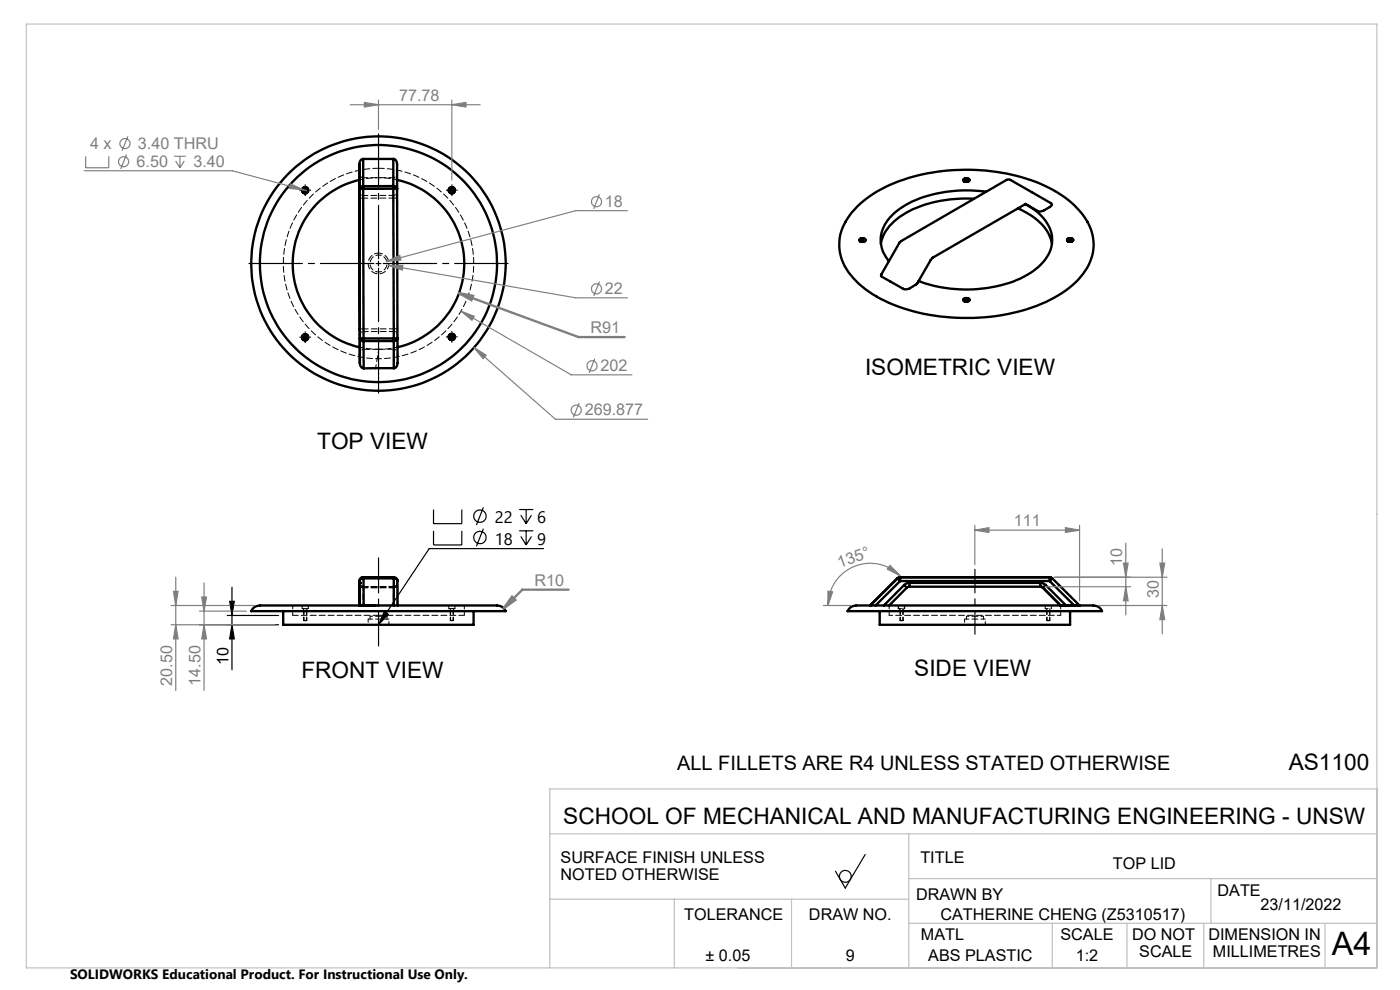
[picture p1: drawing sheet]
<svg xmlns="http://www.w3.org/2000/svg" width="297mm" height="210mm" viewBox="0 0 297 210" stroke-linecap="round" stroke-linejoin="round" font-family="sans-serif">
<g fill="none" stroke="#000" stroke-width=".5">
<path d="M76.2 38.2a18.2 18.2 0 0 0-14.1 17.8 18.2 18.2 0 0 0 14.2 17.7M77 39.5v.6M77 39.5a.69 .69 0 0 0-.8 .6M77 33.7a1.01 1.01 0 0 0-.8 1.1l.1 7.2M77 33.7v5.8M77 33.7h6.4M83.4 39.5v.5M83.4 39.5a.77 .77 0 0 1 .8 .5M83.4 33.7a1.01 1.01 0 0 1 .8 1.1v5.2M83.4 39.5h-6.4M83.4 33.7v5.8M84.2 38.2a18.2 18.2 0 0 1 14.3 17.7 18.2 18.2 0 0 1-14.2 17.8"/>
<path d="M204.4 38.1a.8 .8 0 0 1 1.3 .1 .74 .74 0 0 1-1.3 0zM204.6 38.5l-.2-.1a.53 .53 0 0 1 .3-.6 .53 .53 0 0 1 .6 .1l.4 .2-.2 .4M204.6 38.5h.9M204.9 38.6h.2M76.2 40.1h.8M76.2 40.1l.1 31.7M77 40.1l.1 31.7M83.4 40h.8M83.4 40l-6.4 .1M83.4 40l.1 31.8M84.2 40l.1 31.8M181.8 43.8a29.4 29.4 0 0 1 16.1-7.2 41.3 41.3 0 0 1 25.5 3.7 15.8 15.8 0 0 1 8.4 9.7 10.6 10.6 0 0 1-3.7 9.9 31.3 31.3 0 0 1-16.9 7.2 42.6 42.6 0 0 1-24.4-3.7 16.9 16.9 0 0 1-8.2-8.3 10 10 0 0 1 2.7-10.6z"/>
<path d="M182.4 50.8a.7 .7 0 0 1 .7-.3 .7 .7 0 0 1 .5 .6 .8 .8 0 0 1-1.3-.2zM182.5 51.2a.49 .49 0 0 1 .1-.7 .49 .49 0 0 1 .7 .1l.3 .2v.3l-.2 .1h-.9M182.8 51.3h.3M206.7 42.1a26.2 26.2 0 0 0-15.9 3.9 9.3 9.3 0 0 0-3.9 5.7M209.2 40.7a28.1 28.1 0 0 0-17.1 2.8 9.7 9.7 0 0 0-5.2 6.6 6.8 6.8 0 0 0 1.7 5.3M215.9 44.2a11.9 11.9 0 0 1 7 6.4l.3 1.1M217.6 43.2l-19.8 11.5-3.2 5.5-1.6 1-1.2 .1-4.9-2.7 .1-.4 4.1-7 22.4-13h.8l8.7 4.9a.45 .45 0 0 1 .1 .5 .45 .45 0 0 1-.4 .3l-1.5 .9-.7 .1-3-1.6a10 10 0 0 1 5.7 6.7 8 8 0 0 1-3.9 7.5 26.1 26.1 0 0 1-16.7 3.8 26.3 26.3 0 0 1-7.7-1.7M226.4 50.8a.81 .81 0 0 1 1.3 .1 .74 .74 0 0 1-1.3 0zM226.4 50.8a.81 .81 0 0 1 1.3 .1l-.2 .3h-.9l-.2-.2zM226.9 51.3h.3M76.3 69.8v7.2a1.03 1.03 0 0 0 .9 1.1M76.3 71.8h.8"/>
<path d="M76.3 71.8a.63 .63 0 0 0 .8 .5M77.1 71.8v.5M77.1 71.8h6.4M77.1 72.3h6.4M77.1 72.3l.1 5.8M83.5 71.8v.5M83.5 71.8h.8M83.5 72.3v5.8M83.5 78.1h-6.3M84.3 71.8a.69 .69 0 0 1-.8 .5M84.3 71.8v5.2a1.01 1.01 0 0 1-.8 1.1M204.4 63.5a.8 .8 0 0 1 1.3 .1 .74 .74 0 0 1-1.3 0z"/>
<path d="M204.6 63.9l-.2-.1a.49 .49 0 0 1 .2-.5 .49 .49 0 0 1 .6-.1l.5 .3-.2 .4M204.6 63.9h.9M204.9 64h.2M53.8 128.9l.5-.3 .8-.2h50.2a1.97 1.97 0 0 1 2 1.2h-54zM60.1 129.6v2.9h40.4v-2.9M76.2 128.4h.1M76.2 123.3v5.1M76.2 123.3h.1M76.3 123.6v.7M76.3 123.6v.4M76.3 123.6h.1M76.3 123.7h.1"/>
<path d="M76.3 123.6v.5M76.3 128.4h.9M76.3 128.4h.1M76.3 123.3v5.1M77.1 122.7a.63 .63 0 0 0-.8 .6M77.1 122.7v-.2a.67 .67 0 0 0-.8 .8M77.1 122.7l.1 5.7M77.1 122.7h6.4M77.2 128.4h2.5M83.5 122.7a.63 .63 0 0 1 .8 .6M83.5 122.4v.3M83.5 122.4a.78 .78 0 0 1 .8 .9"/>
<path d="M83.5 122.4h-6.5a.85 .85 0 0 0-.8 .9M83.5 122.7v5.7M84.3 123.3v5.1M180.1 129.1a3.4 3.4 0 0 1 2.9-.7h48.6a2.15 2.15 0 0 1 2.2 1.2h-54zM184.6 128.4h.1M186.6 129.6v2.9h40.4v-2.9M190.4 122.7l.4-.3h32l.4 .3M190.4 122.7h.1M190.4 122.7l-5.8 5.7M190.4 122.7l.6 .6M190.4 122.7l.2-.2a.21 .21 0 0 1 .2-.1 .21 .21 0 0 1 .2 .3v.6M191 123.3h31.7"/>
<path d="M191 123.3l-5.3 5.1M191.8 124.1l.6 .6M191.8 124.1l-4.3 4.3M192.4 124.7l-3.8 3.7M192.9 124.5l-.5 .2M192.9 124.5h27.8M193 123.6l-.8 .2-.4 .3M193 123.6l-.1 .9M193 123.6h27.7M220.7 123.6l.7 .2 .4 .3M220.7 123.6v.9M220.7 124.5l.6 .2"/>
<path d="M220.7 124.5l.5 .2M221.2 124.7h.1M221.2 124.7l3.8 3.7M221.3 124.7l3.7 3.7M221.8 124.1l-.5 .6M221.8 124.1l4.4 4.3M222.7 122.4v.9M222.7 122.4h.1M222.7 123.3l5.2 5.1M223.2 122.7l-.5 .6M223.2 122.7l5.8 5.7h-1.1M225 128.4h1.2"/>
<path d="M225 128.4h.1M226.2 128.4h1.7"/>
<circle cx="64.7" cy="40.4" r=".35"/>
<circle cx="64.7" cy="40.4" r=".66"/>
<circle cx="80.3" cy="55.9" r="25.2"/>
<circle cx="80.3" cy="55.9" r="27"/>
<circle cx="95.8" cy="40.4" r=".35"/>
<circle cx="95.9" cy="40.4" r=".66"/>
<circle cx="64.7" cy="71.5" r=".35"/>
<circle cx="64.7" cy="71.5" r=".66"/>
<circle cx="95.8" cy="71.5" r=".35"/>
<circle cx="95.9" cy="71.5" r=".66"/>
</g>
<g fill="none" stroke="#000" stroke-width=".21" stroke-dasharray="1.3 .6" stroke-dashoffset=".7">
<path d="M83.5 37.7v3.8M77.1 41.5v-3.8M80.3 54.1a1.8 1.8 0 0 1 1.6 2.6 1.8 1.8 0 0 1-3 .3 1.8 1.8 0 0 1 1.1-2.9h.3M77.1 74.1v-3.8M83.5 70.3v3.8M77.1 124.7v3.7M77.1 128.4v-3.7M82.1 130.7h-3.6M83.5 128.4v-3.7M83.5 124.7v3.7M190.6 128.4h1.3M190.6 129.1h1.3"/>
<path d="M208.6 130.7h-3.6M221.7 128.4h1.3M221.7 129.1h1.3"/>
</g>
<g fill="none" stroke="#000" stroke-width=".21" stroke-dasharray="1.3 .6" stroke-dashoffset=".5">
<path d="M76.3 40.9a.71 .71 0 0 0 .8 .6M83.5 41.5a.71 .71 0 0 0 .8-.6M76.3 70.9a.71 .71 0 0 1 .8-.6M76.3 73.7l2.1 .3 1.9 .1M79.7 78.1l.6-4M80.4 74.1l1.9-.1 2-.4M84.3 70.9a.71 .71 0 0 0-.8-.6M62.1 128.4v2.1M76.3 124l.3 .3 .5 .1M76.3 124.1a.71 .71 0 0 0 .8 .6M77.1 122.7a.71 .71 0 0 0-.8 .5M83.5 122.7a.72 .72 0 0 1 .8 .5"/>
<path d="M83.5 124.7a.71 .71 0 0 0 .8-.6M84.3 124.1a.72 .72 0 0 1-.8 .6M98.5 130.5v-2.1M188.6 130.5h36.4M188.6 128.4v2.1M225 130.5v-2.1"/>
</g>
<g fill="none" stroke="#000" stroke-width=".21" stroke-dasharray="1.3 .6" stroke-dashoffset=".4">
<path d="M84.3 38.1a18.2 18.2 0 0 0-8 0M76.3 42h.8M80.3 53.7a2.2 2.2 0 0 1 2 3.2 2.2 2.2 0 0 1-3.8 .3 2.2 2.2 0 0 1 1.5-3.5h.3M83.5 42h.8M84.3 40.9v-4.3M76.3 69.8h.8M83.5 69.8h.8M84.4 75.2l-.1-4.3M76.3 128.4h.7M76.3 124.3l.8 .4M76.4 128.4h.8M77.1 128.4h-.7"/>
<path d="M83.4 128.4h.9M84.3 128.4h-.8M84.3 124.1v4.3M84.4 128.4l-.1-4.3M190.9 123.2l-.5-.5M190.9 123.2l.1-.8M191.8 124.1l.6 .6M191.8 124.1l-4.3 4.3M192.9 123.6l.1 .8M220.7 123.6v.8M221.8 124.1l-.5 .6M222.7 123.2v-.8"/>
<path d="M223.3 122.7l-.6 .5M226.1 128.4l-4.3-4.3M229 128.4l-5.7-5.7"/>
</g>
<g fill="none" stroke="#000" stroke-width=".21" stroke-dasharray="1.3 .6">
<path d="M80.3 35.7a20.2 20.2 0 0 1 17.7 30 20.2 20.2 0 0 1-34.8 .9 20.2 20.2 0 0 1 16.1-30.9h1M77.1 41.5v.5M83.5 41.5v.5M77.1 69.8v.5M77.1 74.1h3.2M80.3 74.1h.1M83.5 69.8v.5M83.5 74.1h-3.1M64.1 128.4h.1M64.4 129.1v.5M65.1 129.6v-.5M65.4 128.4h.1"/>
<path d="M76.3 123.7l.3 .5M76.6 124.2l.5 .2M76.6 124.2l-.3-.5M77.1 122.7v-.3M77.1 124.7v-.3M77.1 124.4v.3M77.1 124.4h.1M77.1 128.4h3.2M78.5 130.7v.6M82.1 131.3v-.6M83.5 122.7v-.3M83.5 124.7v-.3"/>
<path d="M83.5 124.4h.1M83.5 124.4v.3M84.1 124.2l.2-.6M84.3 128.4h.1M84.3 123.2h.1M84.3 124.1v-.4M84.3 123.7v-.1M84.3 123.6v.5M84.3 123.6h.1M95.2 128.4h.1M95.5 129.1v.5M96.2 129.6v-.5"/>
<path d="M96.5 128.4h.1M188.6 128.4h.1M190.5 128.4h.1M190.5 129.1h.1M190.6 128.4h.1M190.9 129.1v.5M190.9 123.2h31.8M191.5 129.6v-.5M191.6 129.6v-.5M191.8 128.4h.1M191.9 128.4h.1M192.4 124.7h.1"/>
<path d="M193 124.4l-.6 .3M193 124.4h.1M205 130.7v.6M208.6 131.3v-.6M220.7 124.4h.1M220.8 124.4h-.1M221.7 128.4h.1M222 129.1v.5M222.7 129.6v-.5M223 128.4h.1M223.3 122.7h.1M223.3 122.7l-.6-.3"/>
<path d="M229 128.4h.1"/>
</g>
<path d="M83.5 42v27.8M77.1 69.8v-27.8M84.3 69.8v-27.8M62.1 130.5h18.2M80.3 130.5h18.2M193 124.4h27.7M220.7 123.6h-27.8" fill="none" stroke="#000" stroke-width=".21" stroke-dasharray="1.3 .6" stroke-dashoffset=".1"/>
<g fill="none" stroke="#000" stroke-width=".21" stroke-dasharray="1.3 .6" stroke-dashoffset=".3">
<path d="M77.1 37.7h6.4M77.1 42h6.4M83.5 41.5h-6.4M77.1 70.3h6.4M83.5 69.8h-6.4M64.1 128.4h.6M64.1 129.1h.6M64.1 128.4v.7M64.7 128.4h.7M64.7 129.1h.7M65.4 129.1v-.7M77 128.4h6.4"/>
<path d="M77.1 128.4h6.4M77.1 122.7h6.4M77.1 124.4h6.4M77.1 124.7h6.4M82.5 131.3h-4.4M83.5 124.7h-6.4M83.5 124.4l.6-.2M83.5 124.4h-6.4M84.3 123.8l-.2 .4M95.2 128.4h.7M95.2 129.1h.7M95.2 128.4v.7"/>
<path d="M95.9 128.4h.6M95.9 129.1h.6M96.5 129.1v-.7M190.5 128.4v.7M190.6 128.4v.7M191.8 129.1v-.7M191.9 129.1v-.7M209 131.3h-4.4M221.7 128.4v.7M223 129.1v-.7"/>
</g>
<g fill="none" stroke="#000" stroke-width=".21" stroke-dasharray="1.3 .6" stroke-dashoffset=".6">
<path d="M84.3 40.9v1.1M84.3 69.8v1.1M77 128.4l.1-5.7M78.1 131.3v1.2M82.5 132.5v-1.2M83.5 122.7l-.1 5.7M83.5 122.4a.8 .8 0 0 1 .8 .8M83.5 124.4a.8 .8 0 0 0 .8-.8M184.6 128.4h1.1M187.5 128.4h1.1M191.8 124.1l.5-.4 .6-.1M204.6 131.3v1.2"/>
<path d="M209 132.5v-1.2M220.7 123.6l.6 .1 .5 .4M225 128.4h1.1M227.9 128.4h1.1"/>
</g>
<path d="M84.3 128.4v-5.2M188.6 128.4l3.8-3.7" fill="none" stroke="#000" stroke-width=".21" stroke-dasharray="1.3 .6" stroke-dashoffset="-.1"/>
<path d="M77.1 37.7a.99 .99 0 0 1-.8-1.1M84.3 36.6a1.03 1.03 0 0 1-.8 1.1M76.4 75.2a1.03 1.03 0 0 1 .8-1.1M83.5 74.1a.99 .99 0 0 1 .9 1.1" fill="none" stroke="#000" stroke-width=".21" stroke-dasharray="1.3 .6" stroke-dashoffset=".8"/>
<path d="M84.3 36.6v-1.8M84.4 77v-1.8M187.5 128.4h-1.7M226.1 128.4h1.8" fill="none" stroke="#000" stroke-width=".21" stroke-dasharray="1.3 .6" stroke-dashoffset=".9"/>
<path d="M185.7 128.4l5.2-5.2M222.7 123.2l5.2 5.2" fill="none" stroke="#000" stroke-width=".21" stroke-dasharray="1.3 .6" stroke-dashoffset="-.2"/>
<g fill="none" stroke="#000" stroke-width=".25">
<path d="M64.7 39.9v.9M95.8 39.9v.9M64.2 40.3h1M79.8 55.9h1M80.3 55.4v1M95.4 40.3h.9M64.2 71.5h1M64.7 71v1M95.4 71.5h.9M95.8 71v1M92 108.1v3h6v-3M92 112.6v3h6v-3"/>
<path d="M102.6 107.6l-1.5 3.8M102.6 112.1l-1.5 3.8M110.1 108.1h3M110.1 112.6h3M110.5 109.3l1.1 1.8M110.5 113.8l1.1 1.8M111.6 108.1v3M111.6 112.6v3M112.7 109.3l-1.1 1.8M112.7 113.8l-1.1 1.8M115.3 116.4h-24.2l-10.8 16.1M48.2 132.5h10.9"/>
<path d="M48.2 130.6h10.9M48.7 127.6h1l-.5 3zM49.2 124.6v17.5M49.2 132.5l.5 3h-1zM81.5 129.7l.9 .6-2.1 2.2zM183.6 181.2l-4.3 7.2-2.1-3.6"/>
<circle cx="101.8" cy="114" r="1.32"/>
<circle cx="101.8" cy="109.5" r="1.31"/>
<circle cx="179.3" cy="185.9" r="1.26"/>
</g>
<g fill="none" stroke="#808080" stroke-width=".25">
<path d="M17.9 36.2h31.4l15.1 4.1M18.2 33.2v2.4h4.9v-2.4M26.8 32.8l-1.2 3M27.1 28.9l-1.2 3.1M36.9 33.2h2.5M37.3 34.1l.9 1.5M38.2 33.2v2.4M39.1 34.1l-.9 1.5M61.6 39l2.8 1.3-3-.3zM74.3 22.2h27.5M77.3 21.7l3 .5-3 .5zM80.3 21.2v6.2"/>
<path d="M95.8 22.2l3-.5v1zM95.8 21.2v17M64.4 40.3l.7 .2M82 55.4l2.8-1.2 .3 1zM82.4 56.3h3.1l-.2 1zM82.4 56.3l39.7 6.9h11M127.2 41.2l-1.3 3.1M127.2 59.7l-1.3 3.1M133.1 44.7h-11l-40.1 10.7M97.8 66l2.8 1.1-.5 .8zM97.8 66l23.4 13.5h12.9M100.5 73.7l2.7 1.6-.7 .8z"/>
<path d="M100.5 73.7l17.3 15.2h19.6M126.2 76.1l-1.2 3M122.9 85.5l-1.3 3M188.8 119.9l2.2 2.2-2.8-1.4zM206.8 112.5l3-.6v1.1zM206.8 111.4v8.4M206.8 112.5h22.2M226 111.9l3 .6-3 .5zM229 111.4v16.1M238.3 119.4h1l-.5 3zM238.8 115.2v15.2M246.1 119.4h1l-.5 3z"/>
<path d="M246.6 116.4v18M36.3 128.4h17.8M36.3 132.5h21.9M36.8 125.4h1l-.5 3zM37.3 132.5l.5 3h-1zM37.3 122.4v24.1M42.3 129.6h10M42.8 126.6h1l-.5 3zM43.3 132.5l.5 3h-1zM43.3 123.6v22.9M174.7 128.4h6M175.6 125.4l1 .1-1 2.9z"/>
<path d="M191 122.1a9 9 0 0 0-9.8-1.9 9 9 0 0 0-5.6 8.2M221.7 124.5h18.2M223.7 122.4h23.9M233 128.4h14.6M238.8 124.5l.5 3h-1zM246.6 128.4l.5 3h-1z"/>
<circle cx="26.2" cy="34.3" r="1.08"/>
<circle cx="26.5" cy="30.4" r="1.07"/>
<circle cx="126.6" cy="42.8" r="1.08"/>
<circle cx="125.6" cy="77.6" r="1.08"/>
<circle cx="126.6" cy="61.3" r="1.08"/>
<circle cx="122.3" cy="87" r="1.08"/>
</g>
<path d="M97.4 62.2l3 .6-.4 .9zM97.4 62.2l25.3 9.3h9.8M108.6 126.6l.7 .7-2.4 1.7zM120.6 125.1h-9.8l-3.9 3.9" fill="none" stroke="#808080" stroke-width=".5"/>
<path d="M80.3 137v-18.7" fill="none" stroke="#000" stroke-width=".25" stroke-dasharray="15.2 1.3 1.3 1.3" stroke-dashoffset="7.8"/>
<g fill="none" stroke="#000" stroke-width=".25" stroke-dasharray="15.2 1.3 1.3 1.3">
<path d="M64.7 39.3v-.1M95.9 39.3v-.1M63.7 40.3h-.1M64.7 41.3v.2M65.7 40.3h.2M94.9 40.3h-.2M95.9 41.3v.2M96.9 40.3h.1M63.7 71.5h-.1M64.7 70.5v-.1M64.7 72.5v.2M65.7 71.5h.2"/>
<path d="M94.9 71.4h-.2M95.9 70.4v-.1M95.9 72.4v.2M96.9 71.4h.1"/>
</g>
<path d="M79.3 55.9h-26.5M80.3 54.9v-26.5M80.3 56.9v26.5M81.3 55.9h26.5" fill="none" stroke="#000" stroke-width=".25" stroke-dasharray="15.2 1.3 1.3 1.3" stroke-dashoffset="3.9"/>
<path d="M206.8 120.8v13.7" fill="none" stroke="#000" stroke-width=".25" stroke-dasharray="15.2 1.3 1.3 1.3" stroke-dashoffset="10.3"/>
<g fill="none" stroke="#c0c0c0" stroke-width=".25">
<path d="M5.6 5.1h286.5v200.2h-286.5zM116.6 176.9h175.5M192.8 176.9v28.4M292.1 167.3h-175.5v38M116.6 190.7h76.2M143.1 190.7v14.6M167.9 190.7v14.6M192.8 186.4h99.3M192.8 195.9h99.3M223.2 195.8v9.5M239.1 195.9v9.4M255.4 195.9v9.4"/>
<path d="M256.9 186.4v9.5M281.1 195.9v9.4"/>
</g>
<path d="M64.4 129.6v2M65 129.6v2M95.6 129.6v2M96.2 129.6v2M191 129.6v2M191.6 129.6v2M222.1 129.6v2M222.7 129.6v2" fill="none" stroke="#000" stroke-width=".25" stroke-dasharray="1.3 .6" stroke-dashoffset=".6"/>
<path d="M64.4 131.6h.6M95.6 131.6h.6M191 131.6h.6M222.1 131.6h.6" fill="none" stroke="#000" stroke-width=".25" stroke-dasharray="1.3 .6"/>
<path d="M49.2 132.5l.5 3h-1zM48.7 127.6h1l-.5 3z" fill="#000"/>
<g fill="#808080">
<path d="M82 55.4l3.1-.2-.3-1zM82.4 56.3l2.9 1 .2-1zM61.6 39l-.2 1 3 .3zM77.3 21.7l3 .5-3 .5zM95.8 22.2l3-.5v1zM100.5 73.7l2 2.4 .7-.8zM97.8 66l2.3 1.9 .5-.8zM206.8 112.5l3-.6v1.1zM226 111.9l3 .6-3 .5z"/>
<path d="M188.8 119.9l2.2 2.2-2.8-1.4zM175.6 125.4l1 .1-1 2.9z"/>
<path d="M43.3 132.5l.5 3h-1zM42.8 126.6h1l-.5 3zM37.3 132.5l.5 3h-1zM36.8 125.4h1l-.5 3z"/>
<path d="M246.1 119.4h1l-.5 3zM246.6 128.4l.5 3h-1z"/>
<path d="M238.8 124.5l.5 3h-1zM238.3 119.4h1l-.5 3z"/>
<path d="M108.6 126.6l-1.7 2.4 2.4-1.7zM97.4 62.2l2.6 1.5 .4-.9z"/>
</g>
<path d="M81.5 129.7l.9 .6-2.1 2.2z" fill="#000"/>
<text font-size="6.9" x="282.6" y="202.6">A4</text>
<g font-size="4.8">
<text x="183.5" y="79.6">ISOMETRIC VIEW</text>
<text x="67.3" y="95.3">TOP VIEW</text>
<text x="64" y="143.8">FRONT VIEW</text>
<text x="194" y="143.5">SIDE VIEW</text>
<text x="273.4" y="163.3">AS1100</text>
<text x="119.5" y="174.7">SCHOOL OF MECHANICAL AND MANUFACTURING ENGINEERING - UNSW</text>
</g>
<text font-size="4.2" x="143.7" y="163.4">ALL FILLETS ARE R4 UNLESS STATED OTHERWISE</text>
<g font-size="3.5">
<text x="105" y="111">22</text>
<text x="114" y="111">6</text>
<text x="105" y="115.6">18</text>
<text x="114" y="115.6">9</text>
</g>
<g font-size="3.4" fill="#808080">
<text x="84.7" y="21.4">77.78</text>
<text x="19.1" y="31.6">4 x</text>
<text x="29" y="35.4">6.50</text>
<text x="29.3" y="31.6">3.40 THRU</text>
<text x="41" y="35.4">3.40</text>
<text x="128.3" y="43.9">18</text>
<text x="128.3" y="62.4">22</text>
<text x="125.3" y="70.7">R91</text>
<text x="127.4" y="78.7">202</text>
<text x="124" y="88.1">269.877</text>
<text x="215.1" y="111.7">111</text>
<text x="238.1" y="120" transform="rotate(-90 238.1 120)">10</text>
<text x="113.4" y="124.3">R10</text>
<text x="178.1" y="120.4" transform="rotate(-19 178.1 120.4)">135°</text>
<text x="245.8" y="126.9" transform="rotate(-90 245.8 126.9)">30</text>
<text x="36.5" y="145.5" transform="rotate(-90 36.5 145.5)">20.50</text>
<text x="42.5" y="145.5" transform="rotate(-90 42.5 145.5)">14.50</text>
</g>
<g font-size="3.4">
<text x="48.5" y="141.1" transform="rotate(-90 48.5 141.1)">10</text>
<text x="118.9" y="183.1">SURFACE FINISH UNLESS</text>
<text x="195.3" y="183.1">TITLE</text>
<text x="236.1" y="184.3">TOP LID</text>
<text x="118.9" y="186.6">NOTED OTHERWISE</text>
<text x="194.3" y="191">DRAWN BY</text>
<text x="258.3" y="190">DATE</text>
<text x="145.2" y="195.3">TOLERANCE</text>
<text x="171.6" y="195.3">DRAW NO.</text>
<text x="199.5" y="195.3">CATHERINE CHENG (Z5310517)</text>
<text x="267.4" y="193">23/11/2022</text>
<text x="149.7" y="203.8">± 0.05</text>
<text x="179.4" y="203.8">9</text>
<text x="195.4" y="199.3">MATL</text>
<text x="196.9" y="203.8">ABS PLASTIC</text>
<text x="225" y="199.3">SCALE</text>
<text x="228.2" y="203.8">1:2</text>
<text x="240.2" y="199.5">DO NOT</text>
<text x="241.7" y="203">SCALE</text>
<text x="256.4" y="199.5">DIMENSION IN</text>
<text x="257.3" y="203">MILLIMETRES</text>
</g>
<text font-size="2.9" x="14.9" y="207.6">SOLIDWORKS Educational Product. For Instructional Use Only.</text>
</svg>
